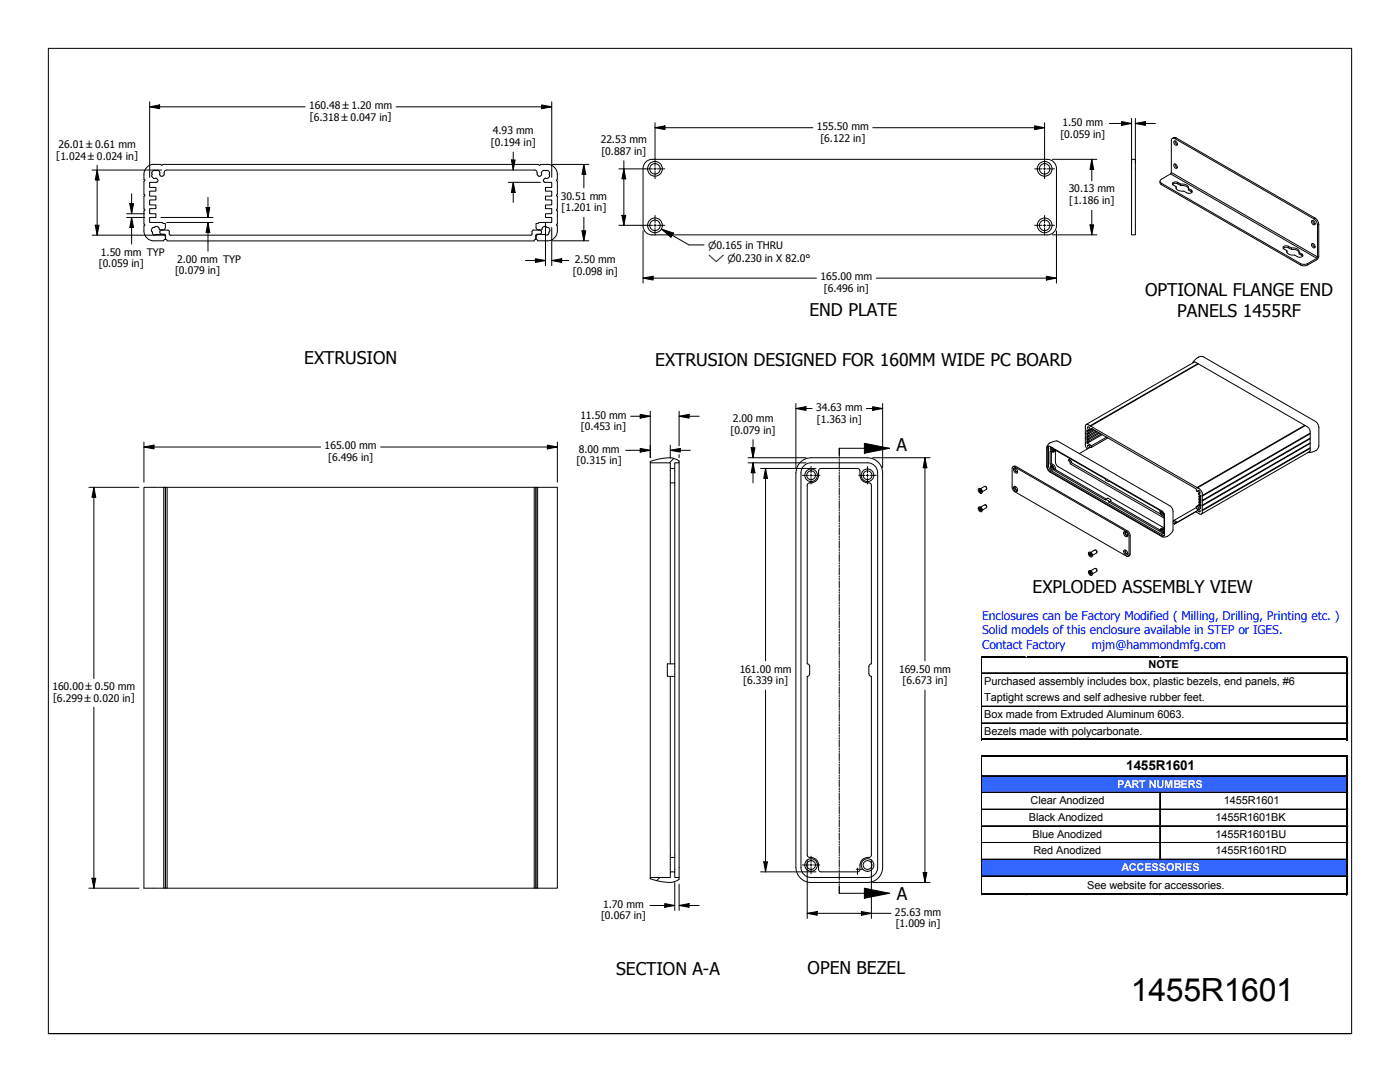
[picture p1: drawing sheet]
<svg xmlns="http://www.w3.org/2000/svg" width="279mm" height="216mm" viewBox="0 0 279 216" stroke-linecap="round" stroke-linejoin="round" font-family="sans-serif">
<!-- layer: 0 -->
<g fill="#36f">
<path d="M196 154.8h73.1v3.5h-73.1z" fill-rule="evenodd"/>
<path d="M196 171.4h73.1v3.5h-73.1z" fill-rule="evenodd"/>
</g>
<path d="M195.9 131v.1" fill="none" stroke="#dadcdd" stroke-width=".2"/>
<path d="M195.9 131l.1 .1z" fill-rule="evenodd" fill="#dadcdd"/>
<path d="M196 131.2h73.1" fill="none" stroke="#000" stroke-width=".24"/>
<path d="M268.9 131v.1" fill="none" stroke="#dadcdd" stroke-width=".2"/>
<path d="M268.9 131l.2 .1z" fill-rule="evenodd" fill="#dadcdd"/>
<path d="M196 134.2h72.7M196 134.3h72.7M196 140.9h72.7M196 141h72.7M196 144.2h72.7M196 144.3h72.7" fill="none" stroke="#000" stroke-width=".2"/>
<path d="M195.9 131v16.7" fill="none" stroke="#000" stroke-width=".24"/>
<path d="M204.8 131v.1" fill="none" stroke="#dadcdd" stroke-width=".2"/>
<path d="M204.8 131l.1 .1z" fill-rule="evenodd" fill="#dadcdd"/>
<path d="M231.4 131v.1" fill="none" stroke="#dadcdd" stroke-width=".2"/>
<path d="M231.4 131l.2 .1z" fill-rule="evenodd" fill="#dadcdd"/>
<path d="M268.9 131.3v16.4M196 147.6h73.1M268.9 151.1v27.5" fill="none" stroke="#000" stroke-width=".38"/>
<path d="M196 150.9h73.1M196 178.5h73.1" fill="none" stroke="#000" stroke-width=".36"/>
<g fill="none" stroke="#000" stroke-width=".2">
<path d="M196 154.8h72.7M196 154.9h72.7M196 158.1h72.7M196 158.2h72.7M231.4 158.3v13.3M231.5 158.3v13.3M196 161.4h72.7M196 161.5h72.7M196 164.8h72.7M196 164.9h72.7M196 168.1h72.7M196 168.2h72.7"/>
<path d="M196 171.4h72.7M196 171.5h72.7M196 174.8h72.7"/>
</g>
<path d="M195.9 150.7v27.9" fill="none" stroke="#000" stroke-width=".24"/>
<path d="M195.9 178.6v.1" fill="none" stroke="#dadcdd" stroke-width=".2"/>
<path d="M195.9 178.6l.1 .1z" fill-rule="evenodd" fill="#dadcdd"/>
<path d="M204.8 178.6v.1" fill="none" stroke="#dadcdd" stroke-width=".2"/>
<path d="M204.8 178.6l.1 .1z" fill-rule="evenodd" fill="#dadcdd"/>
<path d="M231.4 178.6v.1" fill="none" stroke="#dadcdd" stroke-width=".2"/>
<path d="M231.4 178.6l.2 .1z" fill-rule="evenodd" fill="#dadcdd"/>
<path d="M268.9 178.6v.1" fill="none" stroke="#dadcdd" stroke-width=".2"/>
<path d="M268.9 178.6l.2 .1z" fill-rule="evenodd" fill="#dadcdd"/>
<path d="M269.1 131.1h.1" fill="none" stroke="#dadcdd" stroke-width=".2"/>
<path d="M269.1 131.1v.2z" fill-rule="evenodd" fill="#dadcdd"/>
<path d="M269.1 134.2h.1" fill="none" stroke="#dadcdd" stroke-width=".2"/>
<path d="M269.1 134.2v.2z" fill-rule="evenodd" fill="#dadcdd"/>
<path d="M269.1 140.9h.1" fill="none" stroke="#dadcdd" stroke-width=".2"/>
<path d="M269.1 140.9v.2z" fill-rule="evenodd" fill="#dadcdd"/>
<path d="M269.1 144.2h.1" fill="none" stroke="#dadcdd" stroke-width=".2"/>
<path d="M269.1 144.2v.2z" fill-rule="evenodd" fill="#dadcdd"/>
<path d="M269.1 147.6h.1" fill="none" stroke="#dadcdd" stroke-width=".2"/>
<path d="M269.1 147.6v.1z" fill-rule="evenodd" fill="#dadcdd"/>
<path d="M269.1 150.9h.1" fill="none" stroke="#dadcdd" stroke-width=".2"/>
<path d="M269.1 150.9v.2z" fill-rule="evenodd" fill="#dadcdd"/>
<path d="M269.1 154.8h.1" fill="none" stroke="#dadcdd" stroke-width=".2"/>
<path d="M269.1 154.8v.2z" fill-rule="evenodd" fill="#dadcdd"/>
<path d="M269.1 158.1h.1" fill="none" stroke="#dadcdd" stroke-width=".2"/>
<path d="M269.1 158.1v.2z" fill-rule="evenodd" fill="#dadcdd"/>
<path d="M269.1 161.4h.1" fill="none" stroke="#dadcdd" stroke-width=".2"/>
<path d="M269.1 161.4v.2z" fill-rule="evenodd" fill="#dadcdd"/>
<path d="M269.1 164.8h.1" fill="none" stroke="#dadcdd" stroke-width=".2"/>
<path d="M269.1 164.8v.2z" fill-rule="evenodd" fill="#dadcdd"/>
<path d="M269.1 168.1h.1" fill="none" stroke="#dadcdd" stroke-width=".2"/>
<path d="M269.1 168.1v.2z" fill-rule="evenodd" fill="#dadcdd"/>
<path d="M269.1 171.4h.1" fill="none" stroke="#dadcdd" stroke-width=".2"/>
<path d="M269.1 171.4v.2z" fill-rule="evenodd" fill="#dadcdd"/>
<path d="M269.1 174.8h.1" fill="none" stroke="#dadcdd" stroke-width=".2"/>
<path d="M269.1 174.8v.1z" fill-rule="evenodd" fill="#dadcdd"/>
<path d="M269.1 178.5h.1" fill="none" stroke="#dadcdd" stroke-width=".2"/>
<path d="M269.1 178.5v.1z" fill-rule="evenodd" fill="#dadcdd"/>
<!-- layer: Hatch (ANSI) -->
<path d="M134.5 91.5l-.9 .9M131.7 175.1l-.6 .6" fill="none" stroke="#000" stroke-width=".2"/>
<!-- layer: Visible (ANSI) -->
<g fill="none" stroke="#000" stroke-width=".2">
<path d="M28.7 38.8l.2 .2-.2 .2v2.5l.2 .2-.2 .2v2.6l.2 .1a2.56 2.56 0 0 0 1.3 3.2l2.5 .1 .3-.4-.1-.7-.1-.2h-1.6a.46 .46 0 0 1-.5 .1 .46 .46 0 0 1-.3-.5M30.3 34.4v.3a.68 .68 0 0 0 .2 .7 .68 .68 0 0 0 .7 .2l.3 .3-.1 .4M30.7 32.8a2.16 2.16 0 0 0-1.8 3.2l-.2 .2v2.6M30.7 32.8h1.4M31.1 36.4h-1.2v1h1.2v.7h-1.2v1h1.2v.8h-1.2v1h1.2v.7h-1.2v1.1h1.2v.7h-1.2v1h2.3l.8 .2-.1 1a1 1 0 0 1-1.1 .2v-.1M31.3 36.4h-.2M31.4 36.3h-.1M31.9 34.9l.2 .2M31.9 34.4v.5M31.9 34.3l-.4-.3h-.7l-.5 .3M32.1 35.1h.4M32.1 32.8l.2 .2 .2-.2"/>
<path d="M32.5 32.8h75M32.7 34.9l-.2 .2M106.7 33.9a1.04 1.04 0 0 1 .6 1.1M106.7 33.9h-73.4a.98 .98 0 0 0-.6 1.1M107.3 34.9l.1 .2M107.4 35.1h.5M107.5 32.8l.2 .2 .2-.2M107.9 32.8h1.3M108.1 34.9l-.2 .2M108.1 34.7v.2M108.6 36.3h.1M108.7 36.4h.1"/>
<path d="M108.9 36.4h1.2v1h-1.2v.7h1.2v1h-1.2v.8h1.2v1h-1.2v.7h1.2v1.1h-1.2v.7h1.2v1h-2.4l-.5 .2M109.2 32.8a2 2 0 0 1 2 2v1M109.6 34.4v.3a.66 .66 0 0 1-.1 .7 .66 .66 0 0 1-.7 .2l-.3 .3 .1 .4M109.7 34.3l-.4-.3h-.3a.6 .6 0 0 0-.7 .1 .6 .6 0 0 0-.2 .6M111.2 36.2v2.6M111.2 39.2v2.5M111.2 38.8l-.1 .2 .1 .2M111.2 35.8l-.1 .2 .1 .2M225.8 31.8h.8v15.1h-.8zM233.9 27.7h.6l27.9 16.2 .4 .5 .1 .5v6.5l-2.2 1.3-1.2-.1-27.7-16a.44 .44 0 0 1-.3-.4 .44 .44 0 0 1 .3-.4l1.9-1.3 .1-6.4zM234 27.6l.4-.2 .3 .1 28 16.2 .4 .5 .1 .6v6.5l-.4 .5-1.8 1.1-.6 .1-.9-.1-27.7-16-.3-.3v-.4M234.3 32.7a.49 .49 0 0 1 .6 .3 .49 .49 0 0 1-.2 .6l-.4-.4z"/>
<path d="M234.3 28.2a.55 .55 0 0 1 .6 .2 .55 .55 0 0 1-.1 .6l-.2-.1-.3-.3zM234.5 28.1l.1 .4 .3 .4M234.5 32.7l.1 .4 .3 .4M234.7 37.3a.76 .76 0 0 0 .9 .8 1.73 1.73 0 0 1 1.5 .5l.7-.1 .2-.3-.8-.6v.3l.7 .5M235.6 36.7v.3a1.2 1.2 0 0 0-1.6-.2M235.6 36.7a1.08 1.08 0 0 1 1.6 .9M235.6 37l1 .1 .6 .5M235.6 36.7a1.42 1.42 0 0 0-1.5-.3l-.1 .4 .7 .5v.3M30.2 45.9l.2 .4M30.4 46.3v.1M30.7 45.4a.6 .6 0 0 1 .6-.2 .6 .6 0 0 1 .5 .5M30.7 45.4l-.3 .1-.2 .5"/>
<path d="M33.8 46.7l.2 .2h71.9l.3-.2M33.8 46.2v.5M33.8 46.2l-.3-.3h-1.2a.41 .41 0 0 0-.4 .4 .41 .41 0 0 0 .4 .4l.7 .2v.9l.4 .3h73.2M106.5 45.9h1.2a.41 .41 0 0 1 .4 .4 .41 .41 0 0 1-.4 .4l-.8 .2v.9h-.1l-.2 .3M106.5 45.9l-.3 .2v.6M107.3 44.6h-.3v1l.5 .3h.5M108.2 45.7l-.2 .2M109.2 45.4a.6 .6 0 0 0-.6-.2 .6 .6 0 0 0-.4 .5M109.2 45.4a.59 .59 0 0 1 .5 .4 .59 .59 0 0 1-.2 .6M109.5 46.4a.45 .45 0 0 1-.2 .5 .45 .45 0 0 1-.5-.1h-1.6l-.2 .2v.7l.3 .4 1.9-.1M111.2 45.1a2.33 2.33 0 0 1-1.4 2.9l-.6 .1M111.2 42.1v2.6"/>
<path d="M111.2 44.7l-.1 .2 .1 .2M111.2 41.7l-.1 .2 .1 .2M130.2 46.9h78.8M130.2 46.9a1.83 1.83 0 0 1-1.9-1.9v-11.4a1.83 1.83 0 0 1 1.9-1.8h78.8a1.83 1.83 0 0 1 1.8 1.8v11.4a1.83 1.83 0 0 1-1.8 1.9M256.8 50a1.05 1.05 0 0 0 1.5 .9 1.35 1.35 0 0 0 1.5 .3l.2-.1v-.3l-.8-.4v.3l.8 .4M257.7 49.5a1.24 1.24 0 0 0-1.6-.2v.3l.7 .4v.3M257.7 49.5v.3a1.42 1.42 0 0 0-1.5-.4l-.1 .2M257.7 49.5a1.05 1.05 0 0 1 1.5 .9M257.7 49.8l1 .1 .6 .4M261.8 48.6a.49 .49 0 0 1 .6 .3 .49 .49 0 0 1-.2 .6l-.4-.4zM261.8 44a.55 .55 0 0 1 .6 .3 .55 .55 0 0 1-.1 .6l-.4-.2-.2-.4zM262 44v.3l.4 .4"/>
<path d="M262 48.6v.3l.4 .4M238.1 72.4l.2-.2 .3 .1 22.3 12.9 .3 .3 .3 .6v3.7l-.1 .3-.2 .1M238.4 72.2l-21.6 12.5M239.1 72.6l-21.5 12.4-.6-.3a.34 .34 0 0 0-.4 .4v.4M239.2 71.3l-.9 .7-.3 .4M239.2 72.6l-21.5 12.4M239.2 71.2h1l22.3 12.9a1.61 1.61 0 0 1 .7 1.2v3.7a1.79 1.79 0 0 1-2.2 1.3M239.2 71.2v.1M32.7 97.2h.3v80h-.3zM32.7 97.2h-4v80h4M33 97.2h.1M33 97.2h73.9"/>
<path d="M33 97.2v80h.4v-80M106.6 97.2v80h-73.2M106.9 97.2l.1 80M106.9 97.2h.1M107.3 97.2v80h-.3v-80h4.2v80h-3.9M129.8 92.4v82.7M133.8 91.4h.1M133.8 91.3l-2.3 .3-1.7 .5M133.8 96.4h.9M133.8 93.5v39M133.8 91.3l1 .3 .7 .4v.4h-.8v1.1h-.9v-1.1h-4v-.3M134.7 93.5v2.9"/>
<path d="M134.7 96.4v74.7M135.5 92.4v82.7M159.5 92.5a3.1 3.1 0 0 1 2.3-1.2l11.4 .1a2.99 2.99 0 0 1 2.9 2.9v78.8a2.99 2.99 0 0 1-2.9 3h-11.3a2.99 2.99 0 0 1-3-3v-78.8v-.6zM160.4 92.9l.9-.5h.5h11.4a2 2 0 0 1 2 1.9v78.8a2 2 0 0 1-2 2h-11.3a2 2 0 0 1-2-2v-78.7v-.6zM173.4 96.4a1.59 1.59 0 0 1-1.8-1.6v-1.1l-.5-.2h-7.2h-.3l-.2 .5a1.88 1.88 0 0 1-1.1 2.3l-.4 .1a.57 .57 0 0 0-.8 .4v35.7l.4 .2 .1 .3v1.5l-.3 .4-.2 .1v35.6a.57 .57 0 0 0 .8 .5M173.4 96.4h.3l.2 .4v35.7h-.2l-.3 .5M195.3 97.5a.61 .61 0 0 1 .6 .3 .61 .61 0 0 1 0 .7 .68 .68 0 0 1-.6-1zM195.4 98l.2 .2M195.6 97.5l.4 .3v.4M195.6 97.8l-.1 .1M195.7 97.5l.8-.5 .3 .2v.5l-.8 .4M195.7 97.9l-.3 .1"/>
<path d="M195.8 97.9l-.2 .1M195.8 97.9l-.3-.2-.1 .3M195.8 97.9v.2l-.2 .1M195.8 98l-.2 .2M195.8 98l-.1 .1M196.7 97.1l.2 .4M202.1 93.2h.4l22.5 13 .3 .8-.1 4h-.4l-22.3-12.9-.3-.3-.2-.6zM202.1 93.2l.4-.2h.2l22.5 13.1 .4 .7v3.8l-.4 .4M202.4 93.4a.66 .66 0 0 1 .6 .3 .66 .66 0 0 1-.1 .7 .71 .71 0 0 1-.5-1zM202.4 97.1a.64 .64 0 0 1 .6 .3 .64 .64 0 0 1-.1 .7 .7 .7 0 0 1-.5-1zM202.6 93.4l.1 .6 .4 .1M202.6 97.1l.1 .5 .4 .2"/>
<path d="M202.7 93.4a.38 .38 0 0 0-.1 .5 .38 .38 0 0 0 .5 .2M202.7 97.1a.38 .38 0 0 0-.1 .5 .38 .38 0 0 0 .5 .2M209.1 89.1h.5l22.4 13 .4 .8-.1 4h-.5l-22.4-12.9-.4-.9zM209.3 88.6a2.35 2.35 0 0 1 1.9-.5l22.3 12.8a1.4 1.4 0 0 1 .6 1.1v3.7a1.76 1.76 0 0 1-2.2 1.4l-22.3-12.9a1.61 1.61 0 0 1-.7-1.2v-3.7zM209.3 89v4l.3 .8 22.7 13.1M209.6 90l.4 .2a.37 .37 0 0 0 .4-.5l21.1 12.3a1.31 1.31 0 0 0 .8 1.2v2.4v.1l-.4-.1a.37 .37 0 0 0-.4 .4l-21.1-12.2a1.31 1.31 0 0 0-.8-1.2zM209.7 92.9a.51 .51 0 0 1 .5 .3 .51 .51 0 0 1-.1 .6l-.4-.3-.1-.3zM209.8 89.2a.46 .46 0 0 0-.1 .6 .46 .46 0 0 0 .6 .2l-.2-.6M209.8 90.1v2.3a1.91 1.91 0 0 1 1 1.4l10 5.8M210 93l.1 .4 .2 .1M210 93a.3 .3 0 0 0-.1 .4 .3 .3 0 0 0 .4 .1M210.2 90.2l.4-.4 .1 2.6 .5 .7 21.1 12.2"/>
<path d="M210.3 89.8a.31 .31 0 0 1-.4-.1 .31 .31 0 0 1 .1-.4v.3l.3 .3M213.6 91.5l-.3 .2M216.7 88.4v.8l.3 .4M216.7 87.4l-.1 1M216.7 86.5l-.1 .9M216.7 85.5l-.1 1M217.1 85.2l.3 .1 .2 .5 .4-.2-.6 .4-.4-.6zM217.2 85.9l-.3 .2v-.3l.5 .2M217.2 86.5l-.3 .2v-.4l.4 .3M217.2 87.1l-.3 .1v-.3l.4 .2M217.2 87.7l-.3 .1v-.3l.4 .2M217.2 88.2l-.3 .2v-.3l.4 .2"/>
<path d="M217.3 88.8l-.1 .1M217.6 85h.1M217.6 89.2l-2.2 1.3M217.7 85l21.2 12.3M217.7 85.8l.1-.3h.1l20.8 12 .2 .5 .2 .1M217.8 89l-.1 .3-.2-.1a.23 .23 0 0 0-.1-.3 .23 .23 0 0 0-.3 0 .23 .23 0 0 0 0 .4l.2 .1M218.2 85.7l-.9 .6-.4-.2M218.5 85.9l-1.2 .7v-.3M218.8 86l-1.5 .9-.4-.2M219 86.1l-1.7 1v-.2M219.2 86.3l-1.9 1.1-.4-.2M219.5 86.4l-2.2 1.3v-.3"/>
<path d="M219.8 86.6l-2.5 1.4-.4-.2M220 86.7l-2.7 1.6v-.3M220.6 99.7l.5-.3 .5 .3 .1 .2-.4 .3M220.8 87.2l-3 1.8-.9-.6M221.1 87.4l-3.3 1.9M221.4 96l-.1 .1M238.9 97.3h.1M239 97.3l.7 .6 .2 .4v.6M239.1 98.1v-.1a.26 .26 0 0 1 .3 0 .26 .26 0 0 1 .1 .3v.2l-.3-.1M239.2 98.4v.2l.4 .3v.3l-.3-.2v.3l.3 .1v.4l-.3-.2v.2l.3 .2v.4l-.3-.3v.3l.3 .2v.3l-.3-.2v.3l.3 .2v.3l-.9-.5v.3M239.3 97.9l-.2 .2M239.5 98.3l-.3 .1"/>
<path d="M239.5 98.8l-.2 .2M239.5 99.4l-.2 .2M239.5 100l-.2 .1M239.9 99.8v.2M239.9 98.9v.1M239.9 99v.8M239.9 100v.8M260.4 84.9l-21.5 12.4M260.5 84.9l-21.5 12.4M261.4 90.1l-21.6 12.5M261.5 89.5l-21.6 12.4M261.5 89.3l-21.6 12.5"/>
<path d="M261.5 88.5l-21.6 12.4M261.5 88.4l-21.6 12.4M261.5 87.5l-21.6 12.5M261.5 87.4l-21.6 12.4M261.5 86.6l-21.6 12.4M261.5 86.4l-21.6 12.5M195.3 101.2a.6 .6 0 0 1 .6 .3 .6 .6 0 0 1 0 .6 .66 .66 0 0 1-.6-.9zM195.4 101.6l.1 .2M195.6 101.2l.4 .3v.4M195.7 101.2l.8-.5 .3 .2 .1 .4-.9 .5M195.7 101.5l-.2-.1-.1 .2M195.7 101.5l.1 .2"/>
<path d="M195.7 101.5l-.3 .1M195.7 101.6l-.2 .1M195.7 101.5h-.2M195.7 101.6l-.2 .2M195.8 101.7l-.1 .2-.2-.1M195.8 101.7v.1h-.1M196.7 100.8l.2 .4M217.3 113.9a.6 .6 0 0 1 .6 .3 .6 .6 0 0 1-.1 .6 .66 .66 0 0 1-.5-.9zM217.3 110.2a.6 .6 0 0 1 .6 .3 .6 .6 0 0 1-.1 .6 .65 .65 0 0 1-.5-.9zM217.4 114.3l.1 .2M217.4 110.5v-.1l.3 .2M217.4 110.5l.1 .3"/>
<path d="M217.6 113.9l.4 .3v.4M217.6 110.2l.4 .3v.4M217.6 110.5h-.2M217.6 110.5h.1M217.7 113.9l.9-.5 .3 .3-.1 .3-.8 .5M217.7 110.2l.9-.5 .3 .3-.1 .3-.8 .5M217.7 114.2l-.3-.1v.2M217.7 114.2l.1 .2M217.7 114.2l-.3 .1M217.7 114.3l-.2 .1M217.7 114.1l-.2 .1M217.7 110.5h-.1"/>
<path d="M217.7 114.3l-.2 .2M217.7 110.5l-.2 .2M217.7 110.6l.1 .3-.1-.1M217.7 110.6l-.2 .2M217.8 110.7l-.2 .2-.1-.1M217.8 114.4l-.1 .2-.2-.1M217.8 114.4v.1h-.1M218.7 113.4l.2 .5M218.7 109.8l.2 .4M221.6 100l9.9 5.8M224.3 109.8a.64 .64 0 0 1 .7 .3 .64 .64 0 0 1-.1 .7 .7 .7 0 0 1-.6-1zM224.3 106.1a.64 .64 0 0 1 .7 .3 .64 .64 0 0 1-.1 .7 .7 .7 0 0 1-.6-1z"/>
<path d="M224.6 109.8l.1 .5 .3 .2M224.6 106.1l.1 .6 .3 .1M224.7 109.8a.38 .38 0 0 0-.1 .5 .38 .38 0 0 0 .5 .2M224.7 106.1a.38 .38 0 0 0-.1 .5 .38 .38 0 0 0 .5 .2M231.7 105.6a.51 .51 0 0 1 .5 .3 .51 .51 0 0 1-.1 .6l-.4-.3-.1-.3zM231.7 102.6l-17.8-10.2-.2-.5-.4-.1 .4 .8 18.6 10.8M231.8 101.9a.47 .47 0 0 0-.1 .6 .47 .47 0 0 0 .6 .2v-.3M231.9 102a.31 .31 0 0 0 0 .4 .31 .31 0 0 0 .4 .1l-.3-.2v-.3M232 105.7l.1 .4 .2 .1M232 105.7a.29 .29 0 0 0-.1 .4 .29 .29 0 0 0 .4 .1M232.3 105.5l-.3-.1-.4 .1M234.1 104.4l.3 .2"/>
<path d="M234.4 104.6h.1M238.7 101.3l.3 .3a.28 .28 0 0 1 .4 .1 .28 .28 0 0 1-.1 .4l-.3-.2M238.7 102.1l-4.2 2.4v-.3l.3 .1v-.2l-.4-.3-.1 .3-.2-.1M238.7 102v.1M238.7 101.3l-4.4 2.5M239.2 101.5l-.1 .1M239.3 100.9l-.4 .2M239.4 101.7l-4.6 2.6M239.5 102h.1M239.5 100.5l-.8 .5M239.9 101.9v.3a.36 .36 0 0 1-.1 .4 .36 .36 0 0 1-.4 0l-.7-.5M239.9 101.8v.1"/>
<path d="M239.9 100.8v.1M239.9 100.9v.9M133.8 135v39M134.7 132.5h-1.5v2.5h1.5M173.4 133v1.5M173.4 134.5l.1 .2 .4 .3v35.6l-.2 .4-.3 .1M33 177.2h.1M106.6 177.2h.3M133.8 176.1h.1M133.8 171.1h.9M134.7 171.1v2.9M135.5 175.5v-.4h-.8v-1.1h-.9v1.1h-4v.2a10 10 0 0 0 4 .8"/>
<path d="M135.5 175.5l-1 .5-.7 .1M173.1 171.1h.3M173.1 171.1a1.75 1.75 0 0 0-1.5 2.4l-.2 .4-.3 .1h-7.2l-.3-.1-.2-.4a1.88 1.88 0 0 0-1.1-2.3l-.4-.1"/>
<circle cx="130.7" cy="33.7" r="1.05"/>
<circle cx="130.7" cy="33.7" r="1.47"/>
<circle cx="208.5" cy="33.7" r="1.05"/>
<circle cx="208.5" cy="33.7" r="1.47"/>
<circle cx="130.7" cy="45" r="1.05"/>
<circle cx="130.7" cy="45" r="1.47"/>
<circle cx="208.5" cy="45" r="1.05"/>
<circle cx="208.5" cy="45" r="1.47"/>
<circle cx="161.9" cy="94.8" r=".88"/>
<circle cx="161.9" cy="94.8" r="1.26"/>
<circle cx="173.1" cy="94.8" r=".88"/>
<circle cx="173.1" cy="94.8" r="1.26"/>
<circle cx="161.9" cy="172.6" r=".88"/>
<circle cx="161.9" cy="172.6" r="1.26"/>
<circle cx="173.1" cy="172.6" r=".88"/>
<circle cx="173.1" cy="172.6" r="1.26"/>
</g>
<!-- layer: Visible Narrow (ANSI) -->
<path d="M231.8 36.6v.3M233.6 34.7l29.2 16.8M233.8 34.4l29.1 16.9M234.7 27.5l-.2 .2M235.1 36.4v.3M237.8 38v.2M257.1 49.1v.3M259.5 52.6v.3M259.8 50.7v.3M261 52.6v.3M262.5 43.5l-.3 .2M263.2 44.8l-.3 .1" fill="none" stroke="#000" stroke-width=".2"/>
<!-- layer: Section Line (ANSI) -->
<g fill="none" stroke="#000" stroke-width=".2">
<path d="M167.5 91.1v.3M167.5 91.6v.3M167.5 92.1v1.4M167.5 93.7v.3M167.5 94.3v.2M167.5 94.7v1.5M167.5 96.4v.3M167.5 96.9v.3M167.5 97.4v1.4M167.5 99v.3M167.5 99.5v.3M172.5 88.5l5 1-5 .9z"/>
<path d="M177.5 89.5h-10v1.4M167.5 100v1.5M167.5 101.7v.3M167.5 102.2v.3M167.5 102.7v1.4M167.5 104.3v.3M167.5 104.8v.3M167.5 105.3v1.5M167.5 107v.3M167.5 107.5v.3M167.5 108v1.4M167.5 109.6v.3"/>
<path d="M167.5 110.1v.3M167.5 110.6v1.5M167.5 112.3v.2M167.5 112.8v.3M167.5 113.3v1.4M167.5 114.9v.3M167.5 115.4v.3M167.5 115.9v1.4M167.5 117.6v.3M167.5 118.1v.2M167.5 118.6v1.4M167.5 120.2v.3"/>
<path d="M167.5 120.7v.3M167.5 121.2v1.4M167.5 122.9v.2M167.5 123.4v.2M167.5 123.9v1.4M167.5 125.5v.3M167.5 126v.3M167.5 126.5v1.4M167.5 128.2v.2M167.5 128.7v.2M167.5 129.2v1.4M167.5 130.8v.3"/>
<path d="M167.5 131.3v.3M167.5 131.8v1.4M167.5 133.5v.2M167.5 134v.2M167.5 134.5v1.4M167.5 136.1v.3M167.5 136.6v.3M167.5 137.1v1.4M167.5 138.7v.3M167.5 139.3v.2M167.5 139.7v1.5M167.5 141.4v.3"/>
<path d="M167.5 141.9v.3M167.5 142.4v1.4M167.5 144v.3M167.5 144.5v.3M167.5 145v1.5M167.5 146.7v.3M167.5 147.2v.3M167.5 147.7v1.4M167.5 149.4v.2M167.5 149.8v.3M167.5 150.3v1.5M167.5 152v.3"/>
<path d="M167.5 152.5v.3M167.5 153v1.4M167.5 154.6v.3M167.5 155.1v.3M167.5 155.6v1.5M167.5 157.3v.3M167.5 157.8v.3M167.5 158.3v1.4M167.5 159.9v.3M167.5 160.4v.3M167.5 160.9v1.4M167.5 162.6v.3"/>
<path d="M167.5 163.1v.2M167.5 163.6v1.4M167.5 165.2v.3M167.5 165.7v.3M167.5 166.2v1.4M167.5 167.9v.2M167.5 168.4v.2M167.5 168.9v1.4M167.5 170.5v.3M167.5 171v.3M167.5 171.5v1.5M167.5 173.2v.2"/>
<path d="M167.5 173.7v.2M167.5 174.2v1.4M167.5 175.8v.3M167.5 176.3v.3M167.5 176.8v1.4h10M172.5 177.2l5 1-5 1z"/>
</g>
<g fill="#000">
<path d="M172.5 88.5l5 1-5 .9z" fill-rule="evenodd"/>
<path d="M172.5 177.2l5 1-5 1z" fill-rule="evenodd"/>
</g>
<!-- layer: Sketch Geometry (ANSI) -->
<path d="M9.7 206.2v-196.5h260v196.5h-260h260" fill="none" stroke="#000" stroke-width=".2"/>
<!-- layer: Dimension (ANSI) -->
<g fill="none" stroke="#000" stroke-width=".2">
<path d="M18.4 33.9h13.9M19.4 33.9l.4 2h-.8zM19.4 33v13.9M26.3 38.7v4M29.9 21.3l2-.4v.8zM29.9 21.3h31M29.9 20.3v15.1M41.5 39.4v4M79.1 21.3h31M101.4 36.4h6.4M102.1 31.9h.7l-.4 2zM102.4 36.4l.4 2h-.7z"/>
<path d="M102.4 30.3v3.6M102.4 36.4v4M108.1 20.9l2 .4-2 .4zM110.1 20.3v15.1M110.2 32.8h7.3M116.5 32.8l.4 2h-.8zM116.5 32.8v4.7M123.5 33.7h5.3M124.5 33.7l.4 2h-.8zM124.5 32.1v12.9M130.7 25.5l2-.4v.8zM130.7 25.5h31.5"/>
<path d="M130.7 24.5v7.2M174.2 25.5h34.3M206.5 25.1l2 .4-2 .4zM208.5 24.5v7.2M210 31.8h8.9M217.9 31.8l.4 2h-.8zM217.9 31.8v4.3M221.4 24.6h4.4M223.8 24.3l2 .3-2 .4zM225.8 23.6v9M226.6 24.6l2-.3v.7zM226.6 24.6h4"/>
<path d="M226.6 23.6v9M18.4 46.9h14.6M19 44.9h.8l-.4 2zM25.3 43.4h3.6M25.3 42.7h3.6M25.9 40.6h.7l-.3 2.1zM26.3 43.4l.3 2h-.7zM26.3 43.4v5.3M32.1 43.4h10.4M33.3 44.4h9.2M41.1 41.4h.8l-.4 2zM41.5 44.4l.4 2h-.8z"/>
<path d="M41.5 44.4v5.7M104.9 52h4M106.8 51.6l2.1 .4-2.1 .4zM108.9 44.4v8.6M110.1 52l2-.4v.8zM110.1 45.4v7.6M110.1 52h3.4M110.2 48h7.3M116.1 46.1h.8l-.4 1.9zM116.5 43.3v4.7M123.5 45h5.3M124.1 43h.8l-.4 2z"/>
<path d="M128.3 55.5l2-.4v.8zM128.3 55.5h34.6M128.3 46v10.5M174.9 55.5h35.9M208.8 55.1l2 .4-2 .4zM210 46.9h8.9M210.8 46v10.5M217.5 44.9h.8l-.4 2zM217.9 42v4.9M17.7 97.2h10M18.7 97.2l.4 2h-.7zM18.7 97.2v38.2"/>
<path d="M28.7 89.2l2-.4v.8zM28.7 89.2h35.3M28.7 88.2v8M76 89.2h35.2M109.2 88.8l2 .4-2 .4zM111.2 88.2v8M124.9 89.9h4.9M125.9 83.1h3.9M127.8 82.7l2 .4-2 .3zM127.8 89.5l2 .4-2 .3zM129.8 82.1v9.2M133.8 89.9l2-.4v.7z"/>
<path d="M133.8 89.9h4M133.8 88.8v2.5M135.5 83.1l2-.4v.7zM135.5 83.1h4M135.5 82.1v6.9M135.5 90.7v.6M149.3 91.3h11.5M149.3 92.4h11.5M149.9 89.3h.8l-.4 2zM150.3 92.4l.4 1.9h-.8zM150.3 87.7v3.6M150.3 92.4v4"/>
<path d="M151.8 93.5h10M152.8 93.5l.4 2h-.8zM152.8 93.5v38.4M158.8 81.5l2-.3v.7zM158.8 81.5h3.3M158.8 80.5v12.8M162 93.5h.9M172.9 81.5h3.2M174.2 81.2l1.9 .3-1.9 .4zM174.2 91.3h11.4M176.1 80.5v12.8M184.6 91.3l.4 2h-.8z"/>
<path d="M184.6 91.3v40.6M152.8 137.7v36.3M184.6 137.7v38.4M18.7 141.1v36.1M17.7 177.2h10M18.4 175.2h.7l-.4 2zM134.7 176.1v5.6M135.5 176.4v5.3M151.8 174h10M152.4 172h.8l-.4 2zM161.1 171.6v.9M161.1 172.7v10.6"/>
<path d="M162 174h.9M173.9 171.6v11.7M174.2 176.1h11.4M184.2 174.1h.8l-.4 2zM129.7 180.7h5M132.7 180.3l2 .4-2 .3zM135.5 180.7l2-.4v.7zM135.5 180.7h4M161.1 182.2l2-.3v.7zM161.1 182.2h16.7M171.9 181.9l2 .3-2 .4z"/>
</g>
<g fill="#000">
<path d="M19.4 33.9l.4 2h-.8z" fill-rule="evenodd"/>
<path d="M29.9 21.3l2-.4v.8z" fill-rule="evenodd"/>
<path d="M102.1 31.9h.7l-.4 2z" fill-rule="evenodd"/>
<path d="M102.4 36.4l.4 2h-.7z" fill-rule="evenodd"/>
<path d="M108.1 20.9l2 .4-2 .4z" fill-rule="evenodd"/>
<path d="M116.5 32.8l.4 2h-.8z" fill-rule="evenodd"/>
<path d="M124.5 33.7l.4 2h-.8z" fill-rule="evenodd"/>
<path d="M130.7 25.5l2-.4v.8z" fill-rule="evenodd"/>
<path d="M206.5 25.1l2 .4-2 .4z" fill-rule="evenodd"/>
<path d="M217.9 31.8l.4 2h-.8z" fill-rule="evenodd"/>
<path d="M223.8 24.3l2 .3-2 .4z" fill-rule="evenodd"/>
<path d="M226.6 24.6l2-.3v.7z" fill-rule="evenodd"/>
<path d="M19 44.9h.8l-.4 2z" fill-rule="evenodd"/>
<path d="M25.9 40.6h.7l-.3 2.1z" fill-rule="evenodd"/>
<path d="M26.3 43.4l.3 2h-.7z" fill-rule="evenodd"/>
<path d="M41.1 41.4h.8l-.4 2z" fill-rule="evenodd"/>
<path d="M41.5 44.4l.4 2h-.8z" fill-rule="evenodd"/>
<path d="M106.8 51.6l2.1 .4-2.1 .4z" fill-rule="evenodd"/>
<path d="M110.1 52l2-.4v.8z" fill-rule="evenodd"/>
<path d="M116.1 46.1h.8l-.4 1.9z" fill-rule="evenodd"/>
<path d="M124.1 43h.8l-.4 2z" fill-rule="evenodd"/>
<path d="M128.3 55.5l2-.4v.8z" fill-rule="evenodd"/>
<path d="M208.8 55.1l2 .4-2 .4z" fill-rule="evenodd"/>
<path d="M217.5 44.9h.8l-.4 2z" fill-rule="evenodd"/>
<path d="M18.7 97.2l.4 2h-.7z" fill-rule="evenodd"/>
<path d="M28.7 89.2l2-.4v.8z" fill-rule="evenodd"/>
<path d="M109.2 88.8l2 .4-2 .4z" fill-rule="evenodd"/>
<path d="M127.8 82.7l2 .4-2 .3z" fill-rule="evenodd"/>
<path d="M127.8 89.5l2 .4-2 .3z" fill-rule="evenodd"/>
<path d="M133.8 89.9l2-.4v.7z" fill-rule="evenodd"/>
<path d="M135.5 83.1l2-.4v.7z" fill-rule="evenodd"/>
<path d="M149.9 89.3h.8l-.4 2z" fill-rule="evenodd"/>
<path d="M150.3 92.4l.4 1.9h-.8z" fill-rule="evenodd"/>
<path d="M152.8 93.5l.4 2h-.8z" fill-rule="evenodd"/>
<path d="M158.8 81.5l2-.3v.7z" fill-rule="evenodd"/>
<path d="M174.2 81.2l1.9 .3-1.9 .4z" fill-rule="evenodd"/>
<path d="M184.6 91.3l.4 2h-.8z" fill-rule="evenodd"/>
<path d="M18.4 175.2h.7l-.4 2z" fill-rule="evenodd"/>
<path d="M152.4 172h.8l-.4 2z" fill-rule="evenodd"/>
<path d="M184.2 174.1h.8l-.4 2z" fill-rule="evenodd"/>
<path d="M132.7 180.3l2 .4-2 .3z" fill-rule="evenodd"/>
<path d="M135.5 180.7l2-.4v.7z" fill-rule="evenodd"/>
<path d="M161.1 182.2l2-.3v.7z" fill-rule="evenodd"/>
<path d="M171.9 181.9l2 .3-2 .4z" fill-rule="evenodd"/>
</g>
<!-- layer: Center Mark (ANSI) -->
<g fill="none" stroke="#000" stroke-width=".2">
<path d="M128.8 33.7h1.4M130.5 33.7h.5M130.7 31.7v1.5M130.7 33.4v.6M130.7 34.2v1.4M131.2 33.7h1.5M206.5 33.7h1.5M208.2 33.7h.5M208.5 31.7v1.5M208.5 33.4v.6M208.5 34.2v1.4M209 33.7h1.4"/>
<path d="M128.8 45h1.4M130.5 45h.5M130.7 43v1.4M130.7 44.7v.5M130.7 45.5v1.4M131.2 45h1.5M206.5 45h1.5M208.2 45h.5M208.5 43v1.4M208.5 44.7v.5M208.5 45.5v1.4M209 45h1.4"/>
<path d="M160.1 94.8h1.3M161.6 94.8h.5M161.9 93.1v1.2M161.9 94.6v.5M161.9 95.3v1.3M162.4 94.8h1.2M171.4 94.8h1.2M172.9 94.8h.5M173.1 93.1v1.2M173.1 94.6v.5M173.1 95.3v1.3M173.6 94.8h1.3"/>
<path d="M160.1 172.6h1.3M161.6 172.6h.5M161.9 170.8v1.3M161.9 172.3v.5M161.9 173.1v1.2M162.4 172.6h1.2M171.1 173.2v.3h-.2M171.1 174v.5M171.4 173.5h-.3v.2M171.6 173.5h.5"/>
</g>
<!-- layer: Symbol (ANSI) -->
<path d="M132 45.7l2.4 .8-.5 .9zM132 45.7l5.5 3.2h3" fill="none" stroke="#000" stroke-width=".2"/>
<path d="M132 45.7l2.4 .8-.5 .9z" fill-rule="evenodd" fill="#000"/>
<text font-size="6.4" x="225.7" y="199.6">1455R1601</text>
<g font-size="3.5">
<text x="228.6" y="59.1">OPTIONAL FLANGE END</text>
<text x="161.5" y="63">END PLATE</text>
<text x="234.9" y="63.3">PANELS 1455RF</text>
<text x="60.7" y="72.7">EXTRUSION</text>
<text x="130.8" y="72.9">EXTRUSION DESIGNED FOR 160MM WIDE PC BOARD</text>
<text x="178.9" y="90">A</text>
<text x="206.1" y="118.4">EXPLODED ASSEMBLY VIEW</text>
<text x="179" y="179.7">A</text>
<text x="123" y="194.6">SECTION A-A</text>
<text x="161.2" y="194.3">OPEN BEZEL</text>
</g>
<text font-size="2.7" x="224.8" y="153.7">1455R1601</text>
<g font-size="2.4" fill="#00f">
<text x="196" y="123.7">Enclosures can be Factory Modified ( Milling, Drilling, Printing etc. )</text>
<text x="196" y="126.6">Solid models of this enclosure available in STEP or IGES.</text>
<text x="196" y="129.5">Contact Factory</text>
<text x="217.9" y="129.5">mjm@hammondmfg.com</text>
</g>
<g font-size="2.2">
<text x="196.4" y="136.6">Purchased assembly includes box, plastic bezels, end panels, #6</text>
<text x="229.2" y="133.3">NOTE</text>
<text x="196.4" y="139.8">Taptight screws and self adhesive rubber feet.</text>
<text x="196.4" y="143.3">Box made from Extruded Aluminum 6063.</text>
<text x="196.4" y="146.6">Bezels made with polycarbonate.</text>
<text x="205.7" y="160.5">Clear Anodized</text>
<text x="244.2" y="160.5">1455R1601</text>
<text x="205.3" y="163.9">Black Anodized</text>
<text x="206.1" y="167.2">Blue Anodized</text>
<text x="242.6" y="163.9">1455R1601BK</text>
<text x="242.6" y="167.2">1455R1601BU</text>
<text x="206.2" y="170.5">Red Anodized</text>
<text x="242.6" y="170.5">1455R1601RD</text>
<text x="217" y="177.4">See website for accessories.</text>
</g>
<g font-size="2.2" fill="#fff">
<text x="222.9" y="157.2">PART NUMBERS</text>
<text x="223.8" y="173.8">ACCESSORIES</text>
</g>
<g font-size="2.1">
<text x="61.7" y="21.8">160.48 ±1.20 mm</text>
<text x="61.8" y="24">[6.318 ±0.047 in]</text>
<text x="11.7" y="29.6">26.01 ±0.61 mm</text>
<text x="97.9" y="29.1">[0.194 in]</text>
<text x="98.4" y="26.8">4.93 mm</text>
<text x="119.9" y="28.6">22.53 mm</text>
<text x="163" y="26">155.50 mm</text>
<text x="163.7" y="28.3">[6.122 in]</text>
<text x="211.6" y="27.5">[0.059 in]</text>
<text x="212" y="25.1">1.50 mm</text>
<text x="11.2" y="31.8">[1.024 ±0.024 in]</text>
<text x="120" y="30.9">[0.887 in]</text>
<text x="111.9" y="39.9">30.51 mm</text>
<text x="213.3" y="38.4">30.13 mm</text>
<text x="213.4" y="40.7">[1.186 in]</text>
<text x="112" y="42.2">[1.201 in]</text>
<text x="19.7" y="53.3">[0.059 in]</text>
<text x="20.1" y="51">1.50 mm TYP</text>
<text x="35.4" y="52.5">2.00 mm TYP</text>
<text x="114.7" y="52.5">2.50 mm</text>
<text x="34.9" y="54.8">[0.079 in]</text>
<text x="114.3" y="54.8">[0.098 in]</text>
<text x="163.7" y="56">165.00 mm</text>
<text x="164.4" y="58.3">[6.496 in]</text>
<text x="115.8" y="83.5">11.50 mm</text>
<text x="162.9" y="82">34.63 mm</text>
<text x="64.8" y="89.7">165.00 mm</text>
<text x="116" y="85.8">[0.453 in]</text>
<text x="145.8" y="86.6">[0.079 in]</text>
<text x="146.2" y="84.2">2.00 mm</text>
<text x="163" y="84.3">[1.363 in]</text>
<text x="65.5" y="92">[6.496 in]</text>
<text x="115.1" y="92.6">[0.315 in]</text>
<text x="115.5" y="90.3">8.00 mm</text>
<text x="10.5" y="137.8">160.00 ±0.50 mm</text>
<text x="147.6" y="134.2">161.00 mm</text>
<text x="148.3" y="136.5">[6.339 in]</text>
<text x="179.4" y="134.2">169.50 mm</text>
<text x="180.1" y="136.5">[6.673 in]</text>
<text x="10.6" y="139.9">[6.299 ±0.020 in]</text>
<text x="120" y="183.5">[0.067 in]</text>
<text x="120.4" y="181.1">1.70 mm</text>
<text x="178.6" y="182.7">25.63 mm</text>
<text x="178.8" y="185">[1.009 in]</text>
</g>
<g font-size="2">
<text x="141.3" y="49.6">⌀0.165 in THRU</text>
<text x="141.3" y="52.2">⌵ ⌀0.230 in X 82.0°</text>
</g>
</svg>
